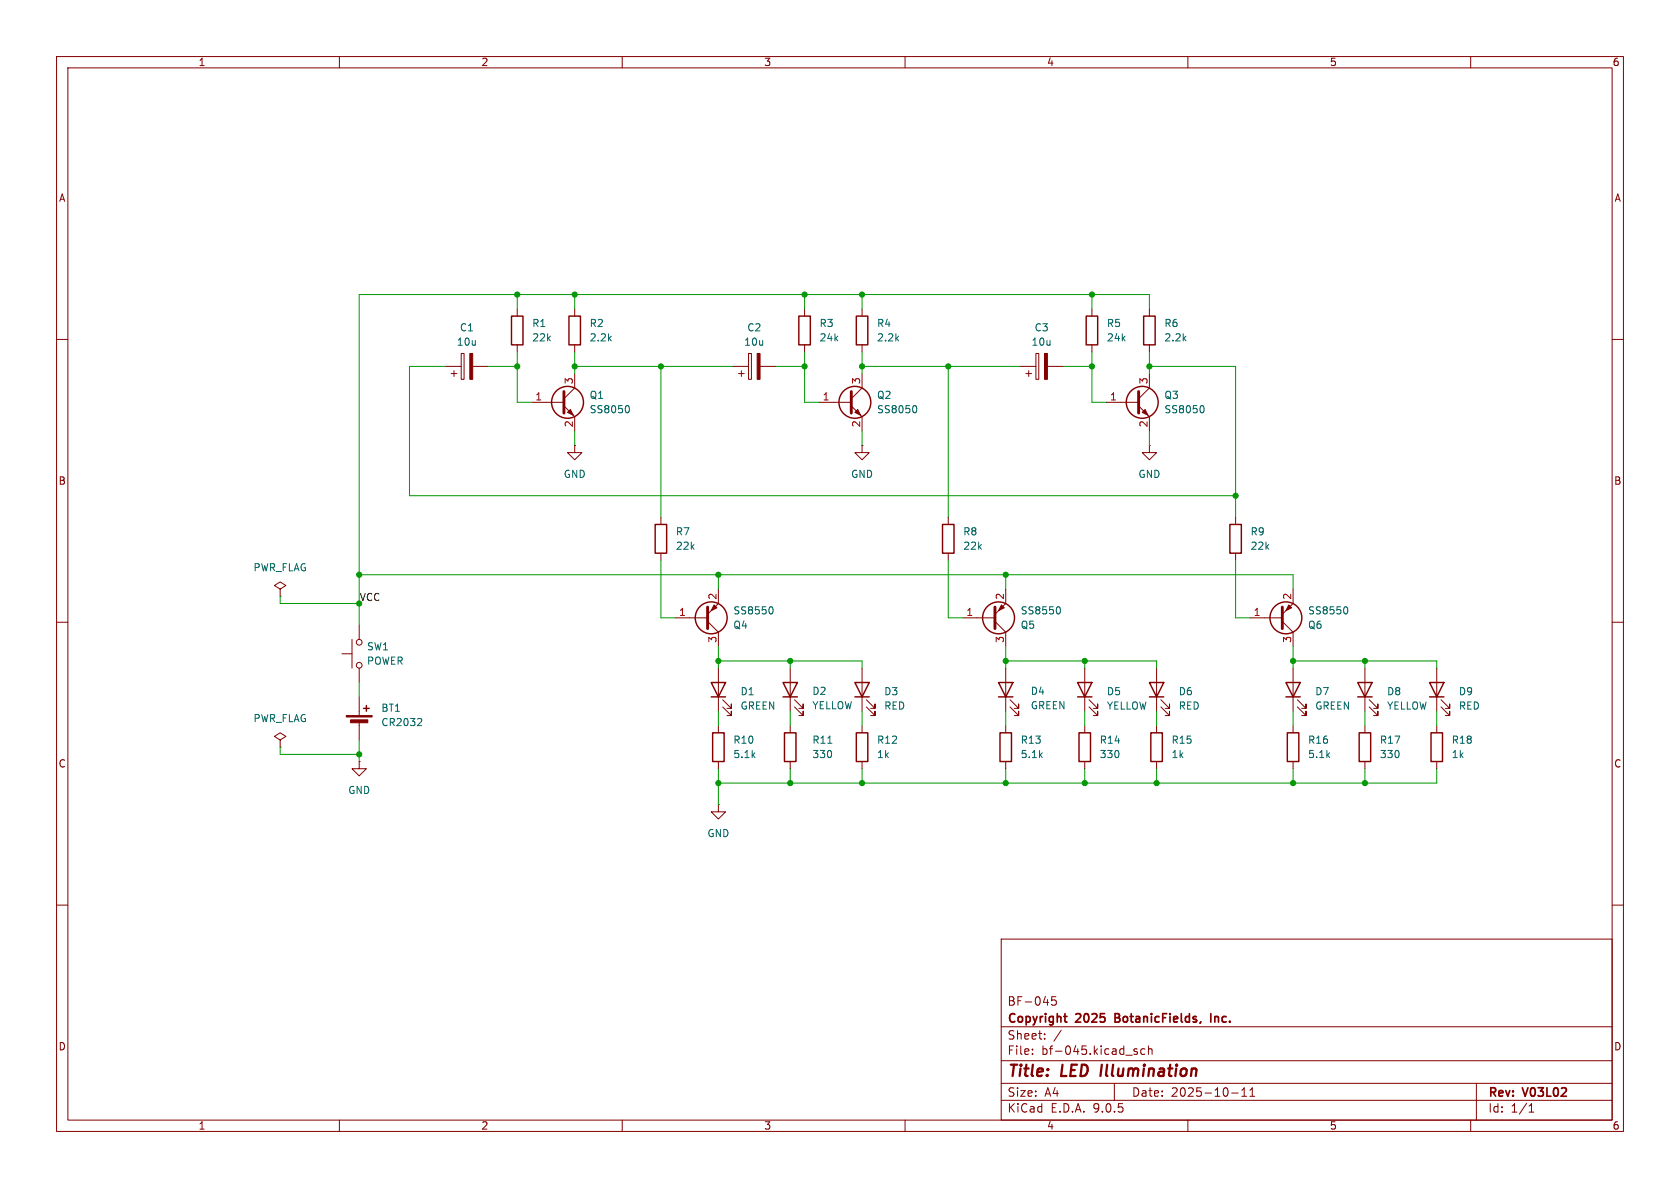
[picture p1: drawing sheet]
<svg xmlns="http://www.w3.org/2000/svg" width="297mm" height="210mm" viewBox="0 0 297 210" stroke-linecap="round" stroke-linejoin="round" font-family="sans-serif">
<g fill="none" stroke="#840000" stroke-width=".18">
<path d="M10 10h277v190h-277zM12 12h273v186h-273zM60 10v2M110 10v2M160 10v2M210 10v2M260 10v2M91.4 54.6v1.3M101.6 54.6v1.3M142.2 54.6v1.3M152.4 54.6v1.3M193 54.6v1.3"/>
<path d="M203.2 54.6v1.3M10 60h2M78.7 64.8h2.8M79.8 66h1M80.3 65.5v1M81.5 62.5h.5v4.6h-.5zM83.6 64.8h2.8M91.4 61v1.2M94 71.1h5.7M99.7 71.8l1.9 1.9v2.5M101.6 78.7v1.3h1.3l-1.3 1.3-1.3-1.3h1.3M101.6 78.7h.1"/>
<path d="M101.6 61v1.2M101.6 66v2.6l-1.9 1.9M129.5 64.8h2.8M130.6 66h1M131.1 65.5v1M132.3 62.5h.5v4.6h-.5zM134.4 64.8h2.8M142.2 61v1.2M144.8 71.1h5.7M150.5 71.8l1.9 1.9v2.5M152.4 78.7v1.3h1.3l-1.3 1.3-1.3-1.3h1.3M152.4 78.7h.1"/>
<path d="M152.4 61v1.2M152.4 66v2.6l-1.9 1.9M180.3 64.8h2.8M181.4 66h1M181.9 65.5v1M183.1 62.5h.5v4.6h-.5zM185.2 64.8h2.8M193 61v1.2M195.6 71.1h5.7M201.3 71.8l1.9 1.9v2.5M203.2 78.7v1.3h1.3l-1.3 1.3-1.3-1.3h1.3M203.2 78.7h.1"/>
<path d="M203.2 61v1.2M203.2 66v2.6l-1.9 1.9M285 60h2M116.8 91.4v1.3M116.8 97.8v1.3M167.6 91.4v1.3M167.6 97.8v1.3M218.4 91.4v1.3M218.4 97.8v1.3M10 110h2M49.5 104.1l1-.6-1-.6-1 .6 1 .6v1.3M49.5 105.4h.1"/>
<path d="M60.5 115.6h1.7M62.2 113v5.1M63.5 110.5v2.5M63.5 118.1v2.6M119.4 109.2h5.7M125.1 109.9l1.9 1.9v2.5M127 104.1v2.6l-1.9 1.9M127 118.1v7.6M139.7 118.1v7.6M152.4 118.1v7.6M170.2 109.2h5.7M175.9 109.9l1.9 1.9v2.5"/>
<path d="M177.8 104.1v2.6l-1.9 1.9M177.8 118.1v7.6M191.8 118.1v7.6M204.5 118.1v7.6M221 109.2h5.7M226.7 109.9l1.9 1.9v2.5M228.6 104.1v2.6l-1.9 1.9M228.6 118.1v7.6M241.3 118.1v7.6M254 118.1v7.6M285 110h2M49.5 130.8l1-.6-1-.7-1 .7 1 .6v1.3"/>
<path d="M49.5 132.1h.1M63.5 134.6v1.3h1.3l-1.3 1.3-1.3-1.3h1.3M63.5 134.6h.1M63.5 123.2v3.3M63.5 127.5v3.3M127 128.3v1.2M127 134.6v1.3M127.8 125l1.5 1.5v-.8v.8h-.8M127.8 123.7l1.5 1.5v-.7v.7h-.8M139.7 128.3v1.2M139.7 134.6v1.3M140.5 125l1.5 1.5v-.8v.8h-.8"/>
<path d="M140.5 123.7l1.5 1.5v-.7v.7h-.8M152.4 128.3v1.2M152.4 134.6v1.3M153.2 125l1.5 1.5v-.8v.8h-.8M153.2 123.7l1.5 1.5v-.7v.7h-.8M177.8 128.3v1.2M177.8 134.6v1.3M178.6 125l1.5 1.5v-.8v.8h-.8M178.6 123.7l1.5 1.5v-.7v.7h-.8M191.8 128.3v1.2M191.8 134.6v1.3M192.5 125l1.6 1.5v-.8v.8h-.8"/>
<path d="M192.5 123.7l1.6 1.5v-.7v.7h-.8M204.5 128.3v1.2M204.5 134.6v1.3M205.2 125l1.6 1.5v-.8v.8h-.8M205.2 123.7l1.6 1.5v-.7v.7h-.8M228.6 128.3v1.2M228.6 134.6v1.3M229.4 125l1.5 1.5v-.8v.8h-.8M229.4 123.7l1.5 1.5v-.7v.7h-.8M241.3 128.3v1.2M241.3 134.6v1.3M242.1 125l1.5 1.5v-.8v.8h-.8"/>
<path d="M242.1 123.7l1.5 1.5v-.7v.7h-.8M254 128.3v1.2M254 134.6v1.3M254.8 125l1.5 1.5v-.8v.8h-.8M254.8 123.7l1.5 1.5v-.7v.7h-.8M127 142.2v1.3h1.3l-1.3 1.3-1.3-1.3h1.3M127 142.2h.1M10 160h2M177 166h108v32h-108zM186.7 176.2h-.7l-.1 .7 .2-.1h.5l.1 .3v.5l-.2 .1-.6-.1M285 160h2M60 198v2"/>
<path d="M110 198v2M160 198v2M177 194.5h108M177 191.5h108M177 187.5h108M177 181.5h108M182.5 186.3v.1M182.5 185.5v.1M184.7 183.6v.1M184.7 182.8v.1M187.6 182.1l-1.3 2M197 191.5v3"/>
<path d="M200.5 185.7l.6 .4-.2 .3-.4-.1M201 185.5l-.3-.1-.2 .2M202.4 185.5l-.4-.1-.3 .3v.4l.1 .2h.6M203 185.5l.2-.1 .4 .1 .1 .9M203 184.9v1.5M210 198v2M217.7 193.2h1.2M219.5 193.8h.9M219.5 192.7l.5-.4v1.5M221 193.8h.8M221 192.7l.4-.4v1.5M260 198v2"/>
<path d="M261 191.5v6.5M270.3 196.6h.9M270.3 195.5l.4-.4v1.5"/>
<circle cx="63.5" cy="113.5" r=".51"/>
<circle cx="63.5" cy="117.6" r=".51"/>
</g>
<path d="M194.8 188.2l-.3 2" fill="none" stroke="#840000" stroke-width=".4"/>
<path d="M188.1 179.7h.5M197.1 179.9h.5M197.6 179.2h-.5v1.5h.6M214.1 179.2v1.5M188.5 180.7h.1" fill="none" stroke="#840000" stroke-width=".3"/>
<g fill="none" stroke="#840000" stroke-width=".25">
<path d="M90.4 55.9h2.1v5.1h-2.1zM100.6 55.9h2v5.1h-2zM141.2 55.9h2.1v5.1h-2.1zM151.4 55.9h2v5.1h-2zM192 55.9h2.1v5.1h-2.1zM202.2 55.9h2v5.1h-2zM115.8 92.7h2.1v5.1h-2.1zM166.6 92.7h2.1v5.1h-2.1zM217.4 92.7h2.1v5.1h-2.1zM64.3 125.2h1M64.8 124.7v1M125.7 120.7h2.6l-1.3 2.5z"/>
<path d="M125.7 123.2h2.6M126 129.5h2v5.1h-2zM138.4 120.7h2.6l-1.3 2.5zM138.4 123.2h2.6M138.7 129.5h2v5.1h-2zM151.1 120.7h2.6l-1.3 2.5zM151.1 123.2h2.6M151.4 129.5h2v5.1h-2zM176.5 120.7h2.6l-1.3 2.5zM176.5 123.2h2.6M176.8 129.5h2v5.1h-2zM190.5 120.7h2.5l-1.2 2.5z"/>
<path d="M190.5 123.2h2.5M190.8 129.5h2v5.1h-2zM203.2 120.7h2.5l-1.2 2.5zM203.2 123.2h2.5M203.5 129.5h2v5.1h-2zM227.3 120.7h2.6l-1.3 2.5zM227.3 123.2h2.6M227.6 129.5h2v5.1h-2zM240 120.7h2.6l-1.3 2.5zM240 123.2h2.6M240.3 129.5h2v5.1h-2zM252.7 120.7h2.6l-1.3 2.5z"/>
<path d="M252.7 123.2h2.6M253 129.5h2v5.1h-2z"/>
<circle cx="100.3" cy="71.1" r="2.82"/>
<circle cx="151.1" cy="71.1" r="2.82"/>
<circle cx="201.9" cy="71.1" r="2.82"/>
<circle cx="125.7" cy="109.2" r="2.82"/>
<circle cx="176.5" cy="109.2" r="2.82"/>
<circle cx="227.3" cy="109.2" r="2.82"/>
</g>
<path d="M111 71.7a.79 .79 0 0 1 0 1.3M161.8 71.7a.79 .79 0 0 1 0 1.3M212.6 71.7a.79 .79 0 0 1 0 1.3M136.4 107.3a.79 .79 0 0 1 0 1.2M187.2 107.3a.79 .79 0 0 1 0 1.2M238 107.3a.79 .79 0 0 1 0 1.2M74.3 127l.3 .2-.1 .4-.7 .7h.8M146.3 131.4h.8" fill="none" stroke="#006464" stroke-width=".18"/>
<g fill="#840000" stroke="#840000" stroke-width=".18">
<path d="M61.2 126.5h4.6v.2h-4.6z"/>
<path d="M62 127.3h3v.5h-3z"/>
<path d="M177 106.9l.5 .5-1 .6z"/>
<path d="M126.2 106.9l.5 .5-1 .6z"/>
<path d="M83.1 62.5h.5v4.6h-.5z"/>
<path d="M100.3 72.9l.5-.5 .5 1z"/>
<path d="M133.9 62.5h.5v4.6h-.5z"/>
<path d="M151.1 72.9l.5-.5 .5 1z"/>
<path d="M227.8 106.9l.5 .5-1 .6z"/>
<path d="M184.7 62.5h.5v4.6h-.5z"/>
<path d="M201.9 72.9l.5-.5 .5 1z"/>
</g>
<path d="M99.7 69.2v3.8M150.5 69.2v3.8M201.3 69.2v3.8M125.1 107.3v3.8M175.9 107.3v3.8M226.7 107.3v3.8" fill="none" stroke="#840000" stroke-width=".51"/>
<g fill="none" stroke="#009600" stroke-width=".18">
<path d="M91.4 52.1v2.5M101.6 52.1v2.5M142.2 52.1v2.5M152.4 52.1v2.5M193 52.1v2.5M203.2 54.6v-2.5h-139.7v58.4M78.7 64.8h-6.3v22.8h146M86.4 64.8h5M91.4 62.2v8.9h2.6M101.6 62.2v3.8M101.6 76.2v2.5M101.6 64.8h27.9"/>
<path d="M116.8 64.8v26.6M137.2 64.8h5M142.2 62.2v8.9h2.6M152.4 62.2v3.8M152.4 76.2v2.5M152.4 64.8h27.9M167.6 64.8v26.6M188 64.8h5M193 62.2v8.9h2.6M203.2 64.8h15.2v26.6M203.2 62.2v3.8M203.2 76.2v2.5"/>
<path d="M116.8 99.1v10.1h2.6M167.6 99.1v10.1h2.6M218.4 99.1v10.1h2.6M49.5 105.4v1.3h14M63.5 101.6h165.1v2.5M127 101.6v2.5M127 114.3v3.8M127 116.8h25.4v1.3M139.7 116.8v1.3M177.8 116.8h26.7v1.3M177.8 101.6v2.5M177.8 114.3v3.8"/>
<path d="M191.8 116.8v1.3M228.6 116.8h25.4v1.3M228.6 114.3v3.8M241.3 116.8v1.3M49.5 132.1v1.3h14M63.5 120.7v2.5M63.5 130.8v3.8M127 125.7v2.6M127 135.9v6.3M139.7 125.7v2.6M139.7 135.9v2.5M152.4 125.7v2.6"/>
<path d="M152.4 135.9v2.5M177.8 125.7v2.6M177.8 135.9v2.5M191.8 125.7v2.6M191.8 135.9v2.5M204.5 125.7v2.6M204.5 135.9v2.5M228.6 125.7v2.6M228.6 135.9v2.5M241.3 125.7v2.6M241.3 135.9v2.5M254 135.9v2.5h-127"/>
<path d="M254 125.7v2.6"/>
</g>
<g fill="#009600" stroke="#009600" stroke-width=".18">
<circle cx="127" cy="138.4" r=".46"/>
<circle cx="139.7" cy="138.4" r=".46"/>
<circle cx="63.5" cy="133.4" r=".46"/>
<circle cx="127" cy="116.8" r=".46"/>
<circle cx="139.7" cy="116.8" r=".46"/>
<circle cx="63.5" cy="106.7" r=".46"/>
<circle cx="177.8" cy="116.8" r=".46"/>
<circle cx="177.8" cy="138.4" r=".46"/>
<circle cx="152.4" cy="138.4" r=".46"/>
<circle cx="177.8" cy="101.6" r=".46"/>
<circle cx="101.6" cy="52.1" r=".46"/>
<circle cx="91.4" cy="52.1" r=".46"/>
<circle cx="101.6" cy="64.8" r=".46"/>
<circle cx="91.4" cy="64.8" r=".46"/>
<circle cx="142.2" cy="64.8" r=".46"/>
<circle cx="63.5" cy="101.6" r=".46"/>
<circle cx="127" cy="101.6" r=".46"/>
<circle cx="142.2" cy="52.1" r=".46"/>
<circle cx="116.8" cy="64.8" r=".46"/>
<circle cx="204.5" cy="138.4" r=".46"/>
<circle cx="191.8" cy="138.4" r=".46"/>
<circle cx="191.8" cy="116.8" r=".46"/>
<circle cx="228.6" cy="138.4" r=".46"/>
<circle cx="241.3" cy="138.4" r=".46"/>
<circle cx="218.4" cy="87.6" r=".46"/>
<circle cx="228.6" cy="116.8" r=".46"/>
<circle cx="241.3" cy="116.8" r=".46"/>
<circle cx="193" cy="52.1" r=".46"/>
<circle cx="152.4" cy="52.1" r=".46"/>
<circle cx="193" cy="64.8" r=".46"/>
<circle cx="152.4" cy="64.8" r=".46"/>
<circle cx="167.6" cy="64.8" r=".46"/>
<circle cx="203.2" cy="64.8" r=".46"/>
</g>
<g font-size="2.8" fill="#840000">
<text x="178" y="190.9">Title:</text>
<text x="187.7" y="190.9">LED</text>
<text x="195.4" y="190.9">Illumination</text>
</g>
<g font-size="2.1" fill="#840000">
<text x="178" y="178">BF-045</text>
<text x="178" y="184">Sheet:</text>
<text x="178" y="181.2">Copyright</text>
<text x="190.3" y="181.2">2025</text>
<text x="197.8" y="181.2">BotanicFields,</text>
<text x="215.3" y="181.2">Inc.</text>
<text x="178" y="186.7">File:</text>
<text x="184.1" y="186.7">bf-045.kicad_sch</text>
<text x="178" y="196.9">KiCad</text>
<text x="178" y="194.1">Size:</text>
<text x="184.7" y="194.1">A4</text>
<text x="185.7" y="196.9">E.D.A.</text>
<text x="193.3" y="196.9">9.0.5</text>
<text x="200" y="194.1">Date:</text>
<text x="207" y="194.1">2025-10-11</text>
<text x="263" y="194.3">Rev:</text>
<text x="263" y="196.9">Id:</text>
<text x="267.1" y="196.9">1/1</text>
<text x="269.4" y="194.3">V03L02</text>
</g>
<g font-size="1.8" fill="#840000">
<text x="35" y="11.9">1</text>
<text x="85" y="11.9">2</text>
<text x="135" y="11.9">3</text>
<text x="185" y="11.9">4</text>
<text x="235" y="11.9">5</text>
<text x="285" y="11.9">6</text>
<text x="10.3" y="35.9">A</text>
<text x="285.3" y="35.9">A</text>
<text x="10.3" y="85.9">B</text>
<text x="285.3" y="85.9">B</text>
<text x="10.3" y="135.9">C</text>
<text x="285.3" y="135.9">C</text>
<text x="10.3" y="185.9">D</text>
<text x="285.3" y="185.9">D</text>
<text x="35" y="199.9">1</text>
<text x="85" y="199.9">2</text>
<text x="135" y="199.9">3</text>
<text x="185" y="199.9">4</text>
<text x="235" y="199.9">5</text>
<text x="285" y="199.9">6</text>
</g>
<g font-size="1.8" fill="#006464">
<text x="81.2" y="58.8">C1</text>
<text x="94" y="58">R1</text>
<text x="104.1" y="58">R2</text>
<text x="132" y="58.8">C2</text>
<text x="144.8" y="58">R3</text>
<text x="154.9" y="58">R4</text>
<text x="182.8" y="58.8">C3</text>
<text x="195.6" y="58">R5</text>
<text x="205.7" y="58">R6</text>
<text x="80.7" y="61.3">10u</text>
<text x="94" y="60.6">22k</text>
<text x="104.1" y="60.6">2.2k</text>
<text x="131.5" y="61.3">10u</text>
<text x="144.8" y="60.6">24k</text>
<text x="154.9" y="60.6">2.2k</text>
<text x="182.3" y="61.3">10u</text>
<text x="195.6" y="60.6">24k</text>
<text x="205.7" y="60.6">2.2k</text>
<text x="104.1" y="70.7">Q1</text>
<text x="154.9" y="70.7">Q2</text>
<text x="205.7" y="70.7">Q3</text>
<text x="104.1" y="73.3">SS8050</text>
<text x="154.9" y="73.3">SS8050</text>
<text x="205.7" y="73.3">SS8050</text>
<text x="99.6" y="84.7">GND</text>
<text x="150.4" y="84.7">GND</text>
<text x="201.2" y="84.7">GND</text>
<text x="119.4" y="94.8">R7</text>
<text x="170.2" y="94.8">R8</text>
<text x="221" y="94.8">R9</text>
<text x="44.7" y="101.2">PWR_FLAG</text>
<text x="119.4" y="97.4">22k</text>
<text x="170.2" y="97.4">22k</text>
<text x="221" y="97.4">22k</text>
<text x="129.5" y="111.4">Q4</text>
<text x="129.5" y="108.8">SS8550</text>
<text x="180.3" y="111.4">Q5</text>
<text x="180.3" y="108.8">SS8550</text>
<text x="231.1" y="111.4">Q6</text>
<text x="231.1" y="108.8">SS8550</text>
<text x="64.8" y="117.7">POWER</text>
<text x="64.8" y="115.2">SW1</text>
<text x="130.8" y="123.1">D1</text>
<text x="130.8" y="125.6">GREEN</text>
<text x="143.5" y="123">D2</text>
<text x="143.5" y="125.6">YELLOW</text>
<text x="156.2" y="123.1">D3</text>
<text x="156.2" y="125.6">RED</text>
<text x="182.1" y="123">D4</text>
<text x="182.1" y="125.6">GREEN</text>
<text x="195.6" y="123.1">D5</text>
<text x="195.6" y="125.6">YELLOW</text>
<text x="208.3" y="123.1">D6</text>
<text x="208.3" y="125.6">RED</text>
<text x="232.4" y="123.1">D7</text>
<text x="232.4" y="125.6">GREEN</text>
<text x="245.1" y="123.1">D8</text>
<text x="245.1" y="125.6">YELLOW</text>
<text x="257.8" y="123.1">D9</text>
<text x="257.8" y="125.6">RED</text>
<text x="44.7" y="127.9">PWR_FLAG</text>
<text x="67.3" y="126">BT1</text>
<text x="67.3" y="128.6">CR2032</text>
<text x="129.5" y="131.7">R10</text>
<text x="143.5" y="131.7">R11</text>
<text x="154.9" y="131.7">R12</text>
<text x="180.3" y="131.7">R13</text>
<text x="194.3" y="131.7">R14</text>
<text x="207" y="131.7">R15</text>
<text x="231.1" y="131.7">R16</text>
<text x="243.8" y="131.7">R17</text>
<text x="256.5" y="131.7">R18</text>
<text x="129.5" y="134.2">5.1k</text>
<text x="143.5" y="134.2">330</text>
<text x="154.9" y="134.2">1k</text>
<text x="180.3" y="134.2">5.1k</text>
<text x="194.3" y="134.2">330</text>
<text x="207" y="134.2">1k</text>
<text x="231.1" y="134.2">5.1k</text>
<text x="243.8" y="134.2">330</text>
<text x="256.5" y="134.2">1k</text>
<text x="61.5" y="140.6">GND</text>
<text x="125" y="148.2">GND</text>
</g>
<g font-size="1.8" fill="#a90000">
<text x="94.5" y="70.9">1</text>
<text x="101.3" y="68" transform="rotate(-90 101.3 68)">3</text>
<text x="145.3" y="70.9">1</text>
<text x="152.1" y="68" transform="rotate(-90 152.1 68)">3</text>
<text x="196.1" y="70.9">1</text>
<text x="202.9" y="68" transform="rotate(-90 202.9 68)">3</text>
<text x="101.3" y="75.6" transform="rotate(-90 101.3 75.6)">2</text>
<text x="152.1" y="75.6" transform="rotate(-90 152.1 75.6)">2</text>
<text x="202.9" y="75.6" transform="rotate(-90 202.9 75.6)">2</text>
<text x="126.7" y="106.1" transform="rotate(-90 126.7 106.1)">2</text>
<text x="177.5" y="106.1" transform="rotate(-90 177.5 106.1)">2</text>
<text x="228.3" y="106.1" transform="rotate(-90 228.3 106.1)">2</text>
<text x="119.9" y="109">1</text>
<text x="126.7" y="113.7" transform="rotate(-90 126.7 113.7)">3</text>
<text x="170.7" y="109">1</text>
<text x="177.5" y="113.7" transform="rotate(-90 177.5 113.7)">3</text>
<text x="221.5" y="109">1</text>
<text x="228.3" y="113.7" transform="rotate(-90 228.3 113.7)">3</text>
</g>
<text font-size="1.8" fill="#0f0f0f" x="63.5" y="106.3">VCC</text>
</svg>
